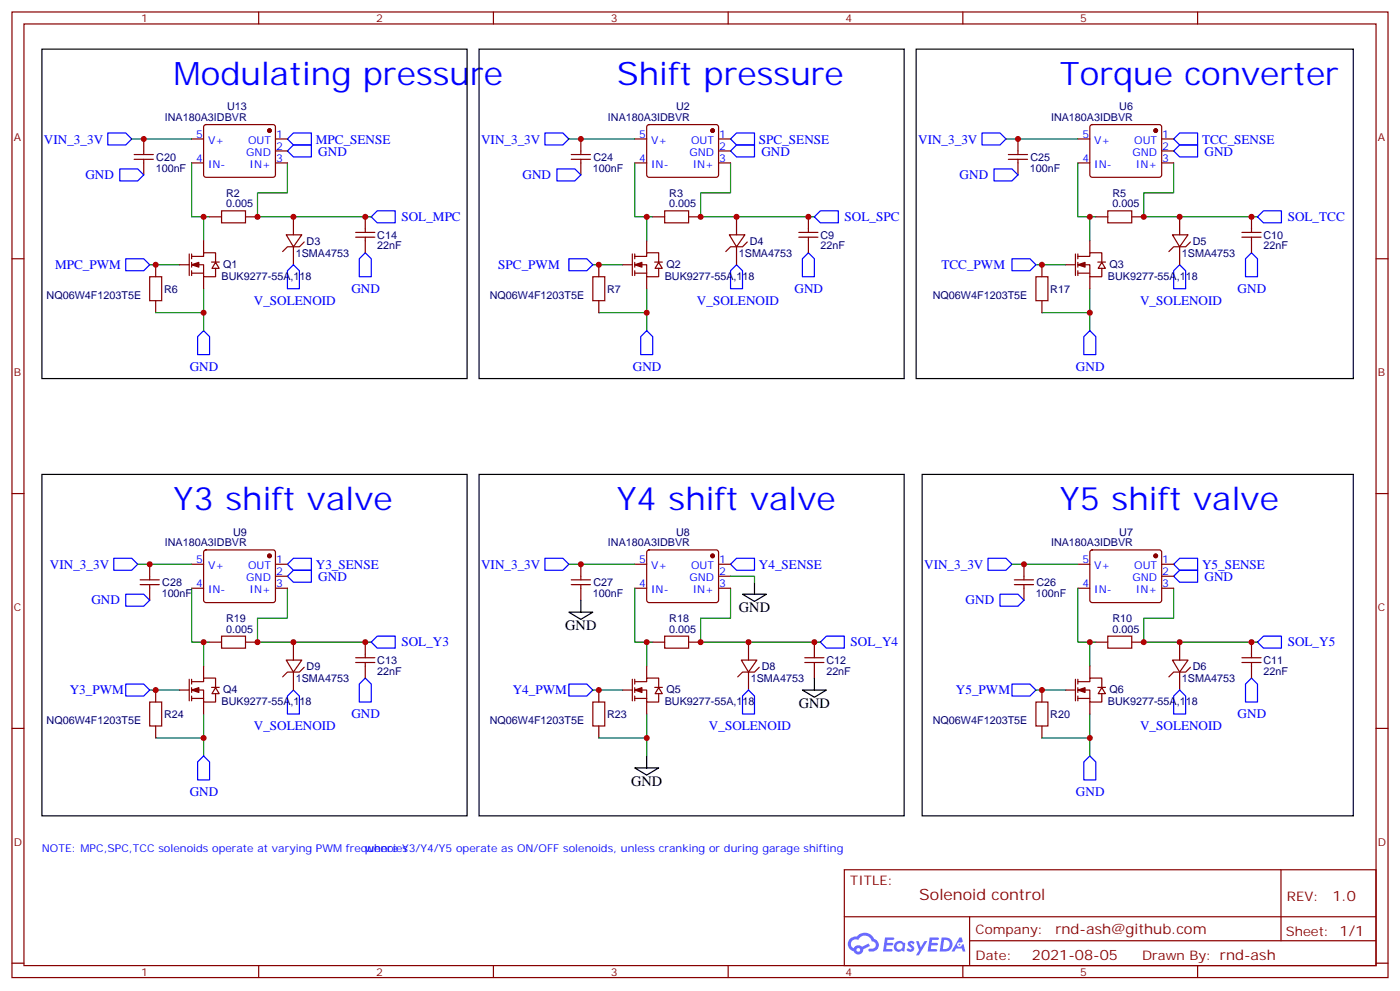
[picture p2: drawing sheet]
<svg xmlns="http://www.w3.org/2000/svg" width="412mm" height="292mm" viewBox="0 0 412 292" stroke-linecap="round" stroke-linejoin="round" font-family="sans-serif">
<g fill="none" stroke="#870000" stroke-width=".35">
<path d="M3.5 3.5h405.4v284.4h-405.4zM7.1 7.1h398.2v277.2h-398.2zM76.2 3.5v3.6M145.3 3.5v3.6M214.5 3.5v3.6M283.6 3.5v3.6M352.8 3.5v3.6M3.5 76.2h3.6M405.3 76.2h3.6M3.5 145.3h3.6M405.3 145.3h3.6M3.5 214.5h3.6"/>
<path d="M405.3 214.5h3.6M248.7 256.1h156.6v28.2h-156.6zM377.3 256.1v20.9M248.7 270h156.5M285.6 277h119.6M285.6 270v14.1M3.5 283.6h3.6M76.2 284.3v3.6M145.3 284.3v3.6M214.5 284.3v3.6M283.6 284.3v3.6M352.8 284.3v3.6"/>
<path d="M405.3 283.6h3.6"/>
</g>
<g fill="#5487ff">
<path d="M267.7 277.3a1.22 1.22 0 0 1 1.7 .3l-.4 .5a.47 .47 0 0 0-.3-.4 .47 .47 0 0 0-.5 .2l.1 .3a1.14 1.14 0 0 1 .8 1.7 1.14 1.14 0 0 1-1.9 0l-.2-.2 .5-.5 .7 .4a.29 .29 0 0 0 .3-.3 .29 .29 0 0 0-.2-.3 1.04 1.04 0 0 1-.6-1.7z"/>
<path d="M260.7 276h2.4l.3 .2-.2 .5-1.8 .1-.1 .8h1.5l.3 .4-.3 .4h-1.6l-.2 1.1h1.7l.2 .3-.2 .3-2.6 .1z"/>
<path d="M273.8 276h2.4l.3 .2-.1 .5-1.8 .1-.2 .8h1.6l.3 .4-.4 .4h-1.6l-.1 1.1h1.7l.2 .3-.2 .3-2.6 .1z"/>
<path d="M282.6 276.1h.7l.3 1.2-.6 .3a.69 .69 0 0 0-1 .3 .69 .69 0 0 0 .4 1 .69 .69 0 0 0 .9-.7l.5-.2 .6 2.2h-.8l-.2-.9h-1.8l-.5 .9h-.8z"/>
<path d="M269.8 277.1h.8l.6 1.8 1.1-1.8h.9l-2.6 4.2h-.8l.9-1.5z"/>
<path d="M277.4 276.1l-.6 4.1h1.3a2.11 2.11 0 0 0 2.5-2.1 2.11 2.11 0 0 0-2.5-2zM278.1 276.8a1.39 1.39 0 0 1 1.7 1.4 1.39 1.39 0 0 1-1.8 1.3h-.3z"/>
<path d="M263.7 277.7a1.54 1.54 0 0 0-.1 2.1 1.54 1.54 0 0 0 2.2 .2l.6 .2 .3-2.3-.2-.2-.4-.1a1.49 1.49 0 0 0-2.4 .1zM264 278.7a.94 .94 0 0 1 1.8 0 .94 .94 0 0 1-1.8 0z"/>
<path d="M250.4 276.4a2.18 2.18 0 0 0 1.1 3.7 1.44 1.44 0 0 0 1.6 1 1.44 1.44 0 0 0 1.2-1.5l2-1-.5-.8-1.9 1a1.47 1.47 0 0 0-2.4 .4 1.39 1.39 0 0 1-.7-1.9 1.39 1.39 0 0 1 2-.5 2.12 2.12 0 0 1 2.2-1.3 2.12 2.12 0 0 1 1.9 1.7 1.14 1.14 0 0 1 1.1 1.4 1.14 1.14 0 0 1-1.7 .8 .43 .43 0 0 0-.5 .3 .43 .43 0 0 0 .4 .5 1.98 1.98 0 0 0 2.5-1.2 1.98 1.98 0 0 0-1.2-2.5 3.1 3.1 0 0 0-5.3-.7l-.9 .1zM252.3 279.7a.55 .55 0 0 1 1.1 0 .55 .55 0 0 1-1.1 0z"/>
<circle cx="282.6" cy="278.1" r=".26"/>
</g>
<g fill="none" stroke="#00f" stroke-width=".35">
<path d="M31.7 39.2h5.3l1.8 1.7-1.8 1.8h-5.3zM160.5 39.2h5.3l1.8 1.7-1.8 1.8h-5.3zM289.3 39.2h5.3l1.7 1.7-1.7 1.8h-5.3zM35.3 49.7h5.3l1.7 1.8-1.7 1.8h-5.3zM84.7 44.4l1.7-1.7h5.3v3.5h-5.3zM84.7 40.9l1.7-1.7h5.3v3.5h-5.3zM164 49.7h5.3l1.8 1.8-1.8 1.8h-5.3zM215.2 40.9l1.8-1.7h5.2v3.5h-5.2zM215.2 44.4l1.8-1.7h5.2v3.5h-5.2zM292.8 49.7h5.3l1.8 1.8-1.8 1.8h-5.3zM345.7 40.9l1.8-1.7h5.3v3.5h-5.3zM345.7 44.4l1.8-1.7h5.3v3.5h-5.3z"/>
<path d="M37 76.2h5.3l1.8 1.8-1.8 1.7h-5.3zM86.4 78l1.8 1.7v5.3h-3.5v-5.3zM107.6 74.4l1.8 1.8v5.3h-3.6v-5.3zM109.4 63.9l1.7-1.8h5.3v3.5h-5.3zM167.6 76.2h5.3l1.7 1.8-1.7 1.7h-5.3zM217 78l1.7 1.7v5.3h-3.5v-5.3zM238.1 74.4l1.8 1.8v5.3h-3.5v-5.3zM239.9 63.9l1.8-1.8h5.2v3.5h-5.2zM298.1 76.2h5.3l1.8 1.8-1.8 1.7h-5.3zM347.5 78l1.7 1.7v5.3h-3.5v-5.3zM368.7 74.4l1.7 1.8v5.3h-3.5v-5.3zM370.4 63.9l1.8-1.8h5.3v3.5h-5.3z"/>
<path d="M60 97.4l1.7 1.7v5.3h-3.5v-5.3zM190.5 97.4l1.8 1.7v5.3h-3.6v-5.3zM321 97.4l1.8 1.7v5.3h-3.5v-5.3zM33.5 164.4h5.3l1.8 1.8-1.8 1.7h-5.3zM37 175h5.3l1.8 1.7-1.8 1.8h-5.3zM84.7 166.2l1.7-1.8h5.3v3.5h-5.3zM84.7 169.7l1.7-1.8h5.3v3.5h-5.3zM160.5 164.4h5.3l1.8 1.8-1.8 1.7h-5.3zM215.2 166.2l1.8-1.8h5.2v3.5h-5.2zM291 164.4h5.3l1.8 1.8-1.8 1.7h-5.3zM294.6 175h5.3l1.7 1.7-1.7 1.8h-5.3zM345.7 169.7l1.8-1.8h5.3v3.5h-5.3z"/>
<path d="M345.7 166.2l1.8-1.8h5.3v3.5h-5.3zM107.6 199.7l1.8 1.7v5.3h-3.6v-5.3zM109.4 189.1l1.7-1.8h5.3v3.6h-5.3zM241.7 189.1l1.7-1.8h5.3v3.6h-5.3zM368.7 199.7l1.7 1.7v5.3h-3.5v-5.3zM370.4 189.1l1.8-1.8h5.3v3.6h-5.3zM37 201.4h5.3l1.8 1.8-1.8 1.8h-5.3zM86.4 203.2l1.8 1.8v5.3h-3.5v-5.3zM167.6 201.4h5.3l1.7 1.8-1.7 1.8h-5.3zM220.5 203.2l1.7 1.8v5.3h-3.5v-5.3zM298.1 201.4h5.3l1.8 1.8-1.8 1.8h-5.3zM347.5 203.2l1.7 1.8v5.3h-3.5v-5.3z"/>
<path d="M60 222.6l1.7 1.8v5.3h-3.5v-5.3zM321 222.6l1.8 1.8v5.3h-3.5v-5.3z"/>
</g>
<g fill="none" stroke="#008700" stroke-width=".35">
<path d="M38.8 40.9h17.6M56.4 48v15.9h3.6M84.7 48v8.8h-8.9v7.1h33.6M167.6 40.9h19.4M187 48v15.9h3.5M215.2 48v8.8h-8.8v7.1h33.5M296.3 40.9h21.2M317.5 48v15.9h3.5M345.7 48v8.8h-8.8v7.1h33.5M44.1 78h8.8M61.7 63.9h-1.7v7M174.6 78h8.8"/>
<path d="M192.3 63.9h-1.8v7M305.2 78h8.8M322.8 63.9h-1.8v7M45.9 92.1h14.1M60 85v12.4M176.4 92.1h14.1M190.5 85v12.4M306.9 92.1h14.1M321 85v12.4M40.6 166.2h15.8M56.4 173.2v15.9h3.6M84.7 173.2v8.8h-8.9v7.1h33.6"/>
<path d="M167.6 166.2h19.4M187 173.2v15.9h3.5M215.2 173.2v8.8h-8.8v7.1h35.3M215.2 169.7h7v1.7M298.1 166.2h19.4M317.5 173.2v15.9h3.5M345.7 173.2v8.8h-8.8v7.1h33.5M61.7 189.1h-1.7v7M192.3 189.1h-1.8v7M322.8 189.1h-1.8v7M44.1 203.2h8.8M45.9 217.3h14.1"/>
<path d="M60 210.3v12.3M174.6 203.2h8.8M176.4 217.3h14.1M190.5 210.3v12.3M305.2 203.2h8.8M306.9 217.3h14.1M321 210.3v12.3"/>
</g>
<g fill="none" stroke="#870000" stroke-width=".35">
<path d="M60.2 36.9l.5-.2h19.7l.5 .2 .2 .5v14.4l-.7 .4-20-.1-.4-.6v-14.1zM190.7 36.9l.5-.2h19.8l.5 .2 .2 .5-.1 14.4-.6 .4-20.1-.1-.4-.6v-14.1zM321.3 36.9l.4-.2h19.8l.5 .2 .2 .5-.1 14.4-.6 .4-20-.1-.5-.6v-14.1zM39.5 46.9h5.7M39.5 45.5h5.7M42.3 40.9v4.6M42.3 46.9v4.6M56.4 40.9h3.6M56.4 48h3.6M81.1 40.9h3.6M81.1 44.4h3.6M81.1 48h3.6"/>
<path d="M168.3 46.9h5.6M168.3 45.5h5.6M171.1 40.9v4.6M171.1 46.9v4.6M187 40.9h3.5M187 48h3.5M211.7 40.9h3.5M211.7 44.4h3.5M211.7 48h3.5M297 46.9h5.7M297 45.5h5.7M299.9 40.9v4.6"/>
<path d="M299.9 46.9v4.6M317.5 40.9h3.5M317.5 48h3.5M342.2 40.9h3.5M342.2 44.4h3.5M342.2 48h3.5M45.9 78v3.5M52.9 78h2.8M55.7 74.8v6.3M56.4 75.5h3.6v-1.1h3.5v2.9M56.4 78h3.6v3.5h3.5v-2.5M56.4 74.8v1.4"/>
<path d="M56.4 77.3v1.4M56.4 79.7v1.4M60 70.9v3.5M61.7 63.9h3.6M62.3 77.2h2.3M63.5 77.3l1.1 1.7h-2.2zM65.3 62.1h7v3.5h-7zM72.3 63.9h3.5M84.3 69.1h4.6l-2.5 3.6zM86.4 63.9v5.2M86.4 72.7v5.3M89.6 71.3l-1.4 1.4h-3.5l-1.4 1.4"/>
<path d="M104.8 69.8h5.6M104.8 68.4h5.6M107.6 63.9v4.5M107.6 69.8v4.6M176.4 78v3.5M183.4 78h2.9M186.3 74.8v6.3M187 75.5h3.5v-1.1h3.5v2.9M187 78h3.5v3.5h3.5v-2.5M187 74.8v1.4M187 77.3v1.4M187 79.7v1.4"/>
<path d="M190.5 70.9v3.5M192.3 63.9h3.5M192.9 77.2h2.2M194 77.3l1.1 1.7h-2.1zM195.8 62.1h7v3.5h-7zM202.8 63.9h3.6M214.8 69.1h4.6l-2.4 3.6zM217 63.9v5.2M217 72.7v5.3M220.1 71.3l-1.4 1.4h-3.5l-1.4 1.4M235.3 69.8h5.6M235.3 68.4h5.6"/>
<path d="M238.1 63.9v4.5M238.1 69.8v4.6M306.9 78v3.5M314 78h2.8M316.8 74.8v6.3M317.5 75.5h3.5v-1.1h3.6v2.9M317.5 78h3.5v3.5h3.6v-2.5M317.5 74.8v1.4M317.5 77.3v1.4M317.5 79.7v1.4M321 70.9v3.5M322.8 63.9h3.5"/>
<path d="M323.4 77.2h2.2M324.6 77.3l1 1.7h-2.1zM326.3 62.1h7.1v3.5h-7.1zM333.4 63.9h3.5M345.4 69.1h4.6l-2.5 3.6zM347.5 63.9v5.2M347.5 72.7v5.3M350.7 71.3l-1.5 1.4h-3.5l-1.4 1.4M365.8 69.8h5.7M365.8 68.4h5.7M368.7 63.9v4.5M368.7 69.8v4.6"/>
<path d="M44.1 81.5h3.5v7h-3.5zM45.9 88.5v3.6M56.4 80.4h3.6M60 81.5v3.5M174.6 81.5h3.6v7h-3.6zM176.4 88.5v3.6M187 80.4h3.5M190.5 81.5v3.5M305.2 81.5h3.5v7h-3.5zM306.9 88.5v3.6M317.5 80.4h3.5M321 81.5v3.5"/>
<path d="M41.3 172.2h5.6M41.3 170.7h5.6M44.1 166.2v4.5M44.1 172.2v4.5M56.4 166.2h3.6M56.4 173.2h3.6M60.2 162.1l.5-.2h19.7l.5 .2 .2 .5v14.4l-.7 .4h-20l-.4-.7v-14.1zM81.1 166.2h3.6M81.1 169.7h3.6M81.1 173.2h3.6M168.3 172.2h5.6M168.3 170.7h5.6"/>
<path d="M171.1 166.2v4.5M171.1 172.2v4.5M187 166.2h3.5M187 173.2h3.5M190.7 162.1l.5-.2h19.8l.5 .2 .2 .5-.1 14.4-.6 .4h-20.1l-.4-.7v-14.1zM211.7 166.2h3.5M211.7 169.7h3.5M211.7 173.2h3.5M298.8 172.2h5.6M298.8 170.7h5.6M301.6 166.2v4.5M301.6 172.2v4.5"/>
<path d="M317.5 166.2h3.5M317.5 173.2h3.5M321.3 162.1l.4-.2h19.8l.5 .2 .2 .5-.1 14.4-.6 .4h-20l-.5-.7v-14.1zM342.2 166.2h3.5M342.2 169.7h3.5M342.2 173.2h3.5M60 196.1v3.6M61.7 189.1h3.6M65.3 187.3h7v3.6h-7zM72.3 189.1h3.5M84.3 194.4h4.6l-2.5 3.5zM86.4 189.1v5.3"/>
<path d="M86.4 197.9v5.3M89.6 196.5l-1.4 1.4h-3.5l-1.4 1.4M104.8 195.1h5.6M104.8 193.7h5.6M107.6 189.1v4.6M107.6 195.1v4.6M190.5 196.1v3.6M192.3 189.1h3.5M195.8 187.3h7v3.6h-7zM202.8 189.1h3.6M218.4 194.4h4.6l-2.5 3.5zM220.5 189.1v5.3"/>
<path d="M220.5 197.9v5.3M223.7 196.5l-1.5 1.4h-3.5l-1.4 1.4M237.1 195.1h5.6M237.1 193.7h5.6M239.9 189.1v4.6M239.9 195.1v4.6M321 196.1v3.6M322.8 189.1h3.5M326.3 187.3h7.1v3.6h-7.1zM333.4 189.1h3.5M345.4 194.4h4.6l-2.5 3.5zM347.5 189.1v5.3"/>
<path d="M347.5 197.9v5.3M350.7 196.5l-1.5 1.4h-3.5l-1.4 1.4M365.8 195.1h5.7M365.8 193.7h5.7M368.7 189.1v4.6M368.7 195.1v4.6M44.1 206.7h3.5v7.1h-3.5zM45.9 203.2v3.5M45.9 213.8v3.5M52.9 203.2h2.8M55.7 200v6.4M56.4 200.7h3.6v-1h3.5v2.8"/>
<path d="M56.4 203.2h3.6v3.5h3.5v-2.4M56.4 200v1.4M56.4 202.5v1.4M56.4 205v1.4M56.4 205.7h3.6M60 206.7v3.6M62.3 202.4h2.3M63.5 202.5l1.1 1.8h-2.2zM174.6 206.7h3.6v7.1h-3.6zM176.4 203.2v3.5M176.4 213.8v3.5M183.4 203.2h2.9"/>
<path d="M186.3 200v6.4M187 200.7h3.5v-1h3.5v2.8M187 203.2h3.5v3.5h3.5v-2.4M187 200v1.4M187 202.5v1.4M187 205v1.4M187 205.7h3.5M190.5 206.7v3.6M192.9 202.4h2.2M194 202.5l1.1 1.8h-2.1zM305.2 206.7h3.5v7.1h-3.5zM306.9 203.2v3.5"/>
<path d="M306.9 213.8v3.5M314 203.2h2.8M316.8 200v6.4M317.5 200.7h3.5v-1h3.6v2.8M317.5 203.2h3.5v3.5h3.6v-2.4M317.5 200v1.4M317.5 202.5v1.4M317.5 205v1.4M317.5 205.7h3.5M321 206.7v3.6M323.4 202.4h2.2M324.6 202.5l1 1.8h-2.1z"/>
</g>
<g fill="none" stroke="#000" stroke-width=".35">
<path d="M12.3 14.5h125.3v97h-125.3zM141.1 14.5h125.2v97h-125.2zM269.9 14.5h128.7v97h-128.7zM12.3 139.7h125.3v100.5h-125.3zM141.1 139.7h125.2v100.5h-125.2zM271.6 139.7h127v100.5h-127zM171.1 176.7v3.6M218.7 175h7.1l-3.6 2.1zM222.2 171.4v3.6M167.6 180.3h7l-3.5 2.1zM239.9 199.7v3.5M236.4 203.2h7l-3.5 2.1z"/>
<path d="M187 226.1h7l-3.5 2.1zM190.5 222.6v3.5"/>
</g>
<g fill="#870000" stroke="#870000" stroke-width=".35">
<path d="M56.4 78l2.2-.7v1.4z"/>
<path d="M187 78l2.1-.7v1.4z"/>
<path d="M317.5 78l2.1-.7v1.4z"/>
<path d="M56.4 203.2l2.2-.7v1.4z"/>
<path d="M187 203.2l2.1-.7v1.4z"/>
<path d="M317.5 203.2l2.1-.7v1.4z"/>
<circle cx="79.4" cy="38.5" r=".53"/>
<circle cx="209.9" cy="38.5" r=".53"/>
<circle cx="340.4" cy="38.5" r=".53"/>
<circle cx="340.4" cy="163.7" r=".53"/>
<circle cx="209.9" cy="163.7" r=".53"/>
<circle cx="79.4" cy="163.7" r=".53"/>
</g>
<g fill="#c00">
<circle cx="45.9" cy="78" r=".88"/>
<circle cx="60" cy="92.1" r=".88"/>
<circle cx="86.4" cy="63.9" r=".88"/>
<circle cx="217" cy="63.9" r=".88"/>
<circle cx="190.5" cy="92.1" r=".88"/>
<circle cx="176.4" cy="78" r=".88"/>
<circle cx="347.5" cy="63.9" r=".88"/>
<circle cx="321" cy="92.1" r=".88"/>
<circle cx="306.9" cy="78" r=".88"/>
<circle cx="306.9" cy="203.2" r=".88"/>
<circle cx="321" cy="217.3" r=".88"/>
<circle cx="347.5" cy="189.1" r=".88"/>
<circle cx="176.4" cy="203.2" r=".88"/>
<circle cx="190.5" cy="217.3" r=".88"/>
<circle cx="86.4" cy="189.1" r=".88"/>
<circle cx="60" cy="217.3" r=".88"/>
<circle cx="45.9" cy="203.2" r=".88"/>
<circle cx="107.6" cy="63.9" r=".88"/>
<circle cx="238.1" cy="63.9" r=".88"/>
<circle cx="368.7" cy="63.9" r=".88"/>
<circle cx="368.7" cy="189.1" r=".88"/>
<circle cx="107.6" cy="189.1" r=".88"/>
<circle cx="60" cy="63.9" r=".88"/>
<circle cx="75.8" cy="63.9" r=".88"/>
<circle cx="206.4" cy="63.9" r=".88"/>
<circle cx="336.9" cy="63.9" r=".88"/>
<circle cx="336.9" cy="189.1" r=".88"/>
<circle cx="206.4" cy="189.1" r=".88"/>
<circle cx="75.8" cy="189.1" r=".88"/>
<circle cx="190.5" cy="63.9" r=".88"/>
<circle cx="321" cy="63.9" r=".88"/>
<circle cx="321" cy="189.1" r=".88"/>
<circle cx="190.5" cy="189.1" r=".88"/>
<circle cx="60" cy="189.1" r=".88"/>
<circle cx="171.1" cy="40.9" r=".88"/>
<circle cx="42.3" cy="40.9" r=".88"/>
<circle cx="299.9" cy="40.9" r=".88"/>
<circle cx="301.6" cy="166.2" r=".88"/>
<circle cx="171.1" cy="166.2" r=".88"/>
<circle cx="44.1" cy="166.2" r=".88"/>
<circle cx="239.9" cy="189.1" r=".88"/>
<circle cx="220.5" cy="189.1" r=".88"/>
</g>
<g font-size="9.5" fill="#00f">
<text x="51.2" y="25">Modulating pressure</text>
<text x="181.7" y="25">Shift pressure</text>
<text x="312.2" y="25">Torque converter</text>
<text x="51.2" y="150.3">Y3 shift valve</text>
<text x="181.7" y="150.3">Y4 shift valve</text>
<text x="312.2" y="150.3">Y5 shift valve</text>
</g>
<text font-size="4.6" fill="#800" x="270.8" y="265.1">Solenoid control</text>
<g font-size="4.2">
<text x="166.5" y="185.6">GND</text>
<text x="217.7" y="180.3">GND</text>
<text x="235.3" y="208.5">GND</text>
<text x="185.9" y="231.4">GND</text>
</g>
<g font-size="4.2" fill="#800">
<text x="392.5" y="265.4">1.0</text>
<text x="310.9" y="274.9">rnd-ash@github.com</text>
<text x="304" y="282.7">2021-08-05</text>
</g>
<g font-size="3.9" fill="#00f">
<text x="13" y="42.4">VIN_3_3V</text>
<text x="93" y="42.3">MPC_SENSE</text>
<text x="93.8" y="45.8">GND</text>
<text x="141.7" y="42.4">VIN_3_3V</text>
<text x="223.6" y="42.3">SPC_SENSE</text>
<text x="224.3" y="45.8">GND</text>
<text x="270.5" y="42.4">VIN_3_3V</text>
<text x="354.1" y="42.3">TCC_SENSE</text>
<text x="354.8" y="45.8">GND</text>
<text x="25.2" y="52.6">GND</text>
<text x="153.9" y="52.6">GND</text>
<text x="282.7" y="52.6">GND</text>
<text x="118.3" y="65">SOL_MPC</text>
<text x="248.8" y="65">SOL_SPC</text>
<text x="379.3" y="65">SOL_TCC</text>
<text x="16.2" y="79.2">MPC_PWM</text>
<text x="146.8" y="79.2">SPC_PWM</text>
<text x="277.3" y="79.2">TCC_PWM</text>
<text x="74.8" y="89.9">V_SOLENOID</text>
<text x="103.5" y="86.3">GND</text>
<text x="205.3" y="89.9">V_SOLENOID</text>
<text x="234.1" y="86.3">GND</text>
<text x="335.8" y="89.9">V_SOLENOID</text>
<text x="364.6" y="86.3">GND</text>
<text x="55.9" y="109.3">GND</text>
<text x="186.4" y="109.3">GND</text>
<text x="317" y="109.3">GND</text>
<text x="14.7" y="167.6">VIN_3_3V</text>
<text x="93" y="167.5">Y3_SENSE</text>
<text x="141.7" y="167.6">VIN_3_3V</text>
<text x="223.6" y="167.5">Y4_SENSE</text>
<text x="272.2" y="167.6">VIN_3_3V</text>
<text x="354.1" y="167.5">Y5_SENSE</text>
<text x="93.8" y="171.1">GND</text>
<text x="354.8" y="171.1">GND</text>
<text x="26.9" y="177.8">GND</text>
<text x="284.5" y="177.8">GND</text>
<text x="118.3" y="190.3">SOL_Y3</text>
<text x="250.6" y="190.3">SOL_Y4</text>
<text x="379.3" y="190.3">SOL_Y5</text>
<text x="20.5" y="204.5">Y3_PWM</text>
<text x="151.1" y="204.5">Y4_PWM</text>
<text x="281.6" y="204.5">Y5_PWM</text>
<text x="74.8" y="215.1">V_SOLENOID</text>
<text x="103.5" y="211.6">GND</text>
<text x="208.8" y="215.1">V_SOLENOID</text>
<text x="335.8" y="215.1">V_SOLENOID</text>
<text x="364.6" y="211.6">GND</text>
<text x="55.9" y="234.5">GND</text>
<text x="317" y="234.5">GND</text>
</g>
<g font-size="3.9" fill="#800">
<text x="250.5" y="260.7">TITLE:</text>
<text x="379.1" y="265.4">REV:</text>
<text x="287.4" y="274.9">Company:</text>
<text x="378.7" y="275.5">Sheet: 1/1</text>
<text x="287.4" y="282.6">Date:</text>
<text x="336.4" y="282.7">Drawn By: rnd-ash</text>
</g>
<g font-size="3.2" fill="#800">
<text x="41.6" y="6.5">1</text>
<text x="110.8" y="6.5">2</text>
<text x="179.9" y="6.5">3</text>
<text x="249.1" y="6.5">4</text>
<text x="318.2" y="6.5">5</text>
<text x="4.1" y="41.6">A</text>
<text x="405.9" y="41.6">A</text>
<text x="4.1" y="110.8">B</text>
<text x="405.9" y="110.8">B</text>
<text x="4.1" y="179.9">C</text>
<text x="405.9" y="179.9">C</text>
<text x="4.1" y="249.1">D</text>
<text x="405.9" y="249.1">D</text>
<text x="41.6" y="287.3">1</text>
<text x="110.8" y="287.3">2</text>
<text x="179.9" y="287.3">3</text>
<text x="249.1" y="287.3">4</text>
<text x="318.2" y="287.3">5</text>
</g>
<g font-size="3.2" fill="#000080">
<text x="48.5" y="35.6">INA180A3IDBVR</text>
<text x="66.9" y="32.5">U13</text>
<text x="179.1" y="35.6">INA180A3IDBVR</text>
<text x="199.2" y="32.5">U2</text>
<text x="309.6" y="35.6">INA180A3IDBVR</text>
<text x="329.7" y="32.5">U6</text>
<text x="46" y="47.4">C20</text>
<text x="174.8" y="47.4">C24</text>
<text x="303.6" y="47.4">C25</text>
<text x="45.9" y="50.5">100nF</text>
<text x="174.6" y="50.5">100nF</text>
<text x="303.4" y="50.5">100nF</text>
<text x="66.6" y="57.9">R2</text>
<text x="197.2" y="57.9">R3</text>
<text x="327.7" y="57.9">R5</text>
<text x="66.6" y="61">0.005</text>
<text x="197.2" y="61">0.005</text>
<text x="327.7" y="61">0.005</text>
<text x="111.1" y="70.3">C14</text>
<text x="241.7" y="70.3">C9</text>
<text x="372.2" y="70.3">C10</text>
<text x="87.1" y="75.6">1SMA4753</text>
<text x="90.3" y="72.1">D3</text>
<text x="111.1" y="73.4">22nF</text>
<text x="217.6" y="75.6">1SMA4753</text>
<text x="220.8" y="72.1">D4</text>
<text x="241.7" y="73.4">22nF</text>
<text x="348.2" y="75.6">1SMA4753</text>
<text x="351.4" y="72.1">D5</text>
<text x="372.2" y="73.4">22nF</text>
<text x="65.3" y="82.3">BUK9277-55A,118</text>
<text x="65.8" y="78.9">Q1</text>
<text x="195.8" y="82.3">BUK9277-55A,118</text>
<text x="196.3" y="78.9">Q2</text>
<text x="326.3" y="82.3">BUK9277-55A,118</text>
<text x="326.8" y="78.9">Q3</text>
<text x="13.7" y="87.9">NQ06W4F1203T5E</text>
<text x="48.3" y="86.2">R6</text>
<text x="144.3" y="87.9">NQ06W4F1203T5E</text>
<text x="178.9" y="86.2">R7</text>
<text x="274.8" y="87.9">NQ06W4F1203T5E</text>
<text x="309.4" y="86.2">R17</text>
<text x="48.5" y="160.9">INA180A3IDBVR</text>
<text x="68.7" y="157.7">U9</text>
<text x="179.1" y="160.9">INA180A3IDBVR</text>
<text x="199.2" y="157.7">U8</text>
<text x="309.6" y="160.9">INA180A3IDBVR</text>
<text x="329.7" y="157.7">U7</text>
<text x="47.8" y="172.6">C28</text>
<text x="174.8" y="172.6">C27</text>
<text x="305.3" y="172.6">C26</text>
<text x="47.6" y="175.8">100nF</text>
<text x="174.6" y="175.8">100nF</text>
<text x="305.2" y="175.8">100nF</text>
<text x="66.6" y="183.2">R19</text>
<text x="197.2" y="183.2">R18</text>
<text x="327.7" y="183.2">R10</text>
<text x="66.6" y="186.3">0.005</text>
<text x="197.2" y="186.3">0.005</text>
<text x="327.7" y="186.3">0.005</text>
<text x="90.3" y="197.3">D9</text>
<text x="111.1" y="195.6">C13</text>
<text x="224.4" y="197.3">D8</text>
<text x="243.4" y="195.6">C12</text>
<text x="351.4" y="197.3">D6</text>
<text x="372.2" y="195.6">C11</text>
<text x="87.1" y="200.9">1SMA4753</text>
<text x="111.1" y="198.7">22nF</text>
<text x="221.2" y="200.9">1SMA4753</text>
<text x="243.4" y="198.7">22nF</text>
<text x="348.2" y="200.9">1SMA4753</text>
<text x="372.2" y="198.7">22nF</text>
<text x="65.3" y="207.5">BUK9277-55A,118</text>
<text x="65.8" y="204.1">Q4</text>
<text x="195.8" y="207.5">BUK9277-55A,118</text>
<text x="196.3" y="204.1">Q5</text>
<text x="326.3" y="207.5">BUK9277-55A,118</text>
<text x="326.8" y="204.1">Q6</text>
<text x="13.7" y="213.2">NQ06W4F1203T5E</text>
<text x="48.3" y="211.4">R24</text>
<text x="144.3" y="213.2">NQ06W4F1203T5E</text>
<text x="178.9" y="211.4">R23</text>
<text x="274.8" y="213.2">NQ06W4F1203T5E</text>
<text x="309.4" y="211.4">R20</text>
</g>
<g font-size="3.2" fill="#00f">
<text x="57.8" y="40.6">5</text>
<text x="81.3" y="40.6">1</text>
<text x="188.3" y="40.6">5</text>
<text x="211.8" y="40.6">1</text>
<text x="318.8" y="40.6">5</text>
<text x="342.4" y="40.6">1</text>
<text x="57.8" y="47.6">4</text>
<text x="61.3" y="42.3">V+</text>
<text x="72.6" y="45.9">GND</text>
<text x="73.1" y="42.3">OUT</text>
<text x="81.3" y="44.1">2</text>
<text x="81.3" y="47.6">3</text>
<text x="188.3" y="47.6">4</text>
<text x="191.8" y="42.3">V+</text>
<text x="203.1" y="45.9">GND</text>
<text x="203.6" y="42.3">OUT</text>
<text x="211.8" y="44.1">2</text>
<text x="211.8" y="47.6">3</text>
<text x="318.8" y="47.6">4</text>
<text x="322.3" y="42.3">V+</text>
<text x="333.6" y="45.9">GND</text>
<text x="334.1" y="42.3">OUT</text>
<text x="342.4" y="44.1">2</text>
<text x="342.4" y="47.6">3</text>
<text x="61.3" y="49.4">IN-</text>
<text x="73.5" y="49.4">IN+</text>
<text x="191.8" y="49.4">IN-</text>
<text x="204.1" y="49.4">IN+</text>
<text x="322.3" y="49.4">IN-</text>
<text x="334.6" y="49.4">IN+</text>
<text x="57.8" y="165.8">5</text>
<text x="61.3" y="167.6">V+</text>
<text x="73.1" y="167.6">OUT</text>
<text x="81.3" y="165.8">1</text>
<text x="188.3" y="165.8">5</text>
<text x="191.8" y="167.6">V+</text>
<text x="203.6" y="167.6">OUT</text>
<text x="211.8" y="165.8">1</text>
<text x="318.8" y="165.8">5</text>
<text x="322.3" y="167.6">V+</text>
<text x="334.1" y="167.6">OUT</text>
<text x="342.4" y="165.8">1</text>
<text x="57.8" y="172.9">4</text>
<text x="72.6" y="171.1">GND</text>
<text x="81.3" y="169.3">2</text>
<text x="81.3" y="172.9">3</text>
<text x="188.3" y="172.9">4</text>
<text x="203.1" y="171.1">GND</text>
<text x="211.8" y="169.3">2</text>
<text x="211.8" y="172.9">3</text>
<text x="318.8" y="172.9">4</text>
<text x="333.6" y="171.1">GND</text>
<text x="342.4" y="169.3">2</text>
<text x="342.4" y="172.9">3</text>
<text x="61.3" y="174.6">IN-</text>
<text x="73.5" y="174.6">IN+</text>
<text x="191.8" y="174.6">IN-</text>
<text x="204.1" y="174.6">IN+</text>
<text x="322.3" y="174.6">IN-</text>
<text x="334.6" y="174.6">IN+</text>
<text x="12.3" y="250.8">NOTE: MPC,SPC,TCC solenoids operate at varying PWM frequencies</text>
<text x="107.6" y="250.8">where Y3/Y4/Y5 operate as ON/OFF solenoids, unless cranking or during garage shifting</text>
</g>
</svg>
